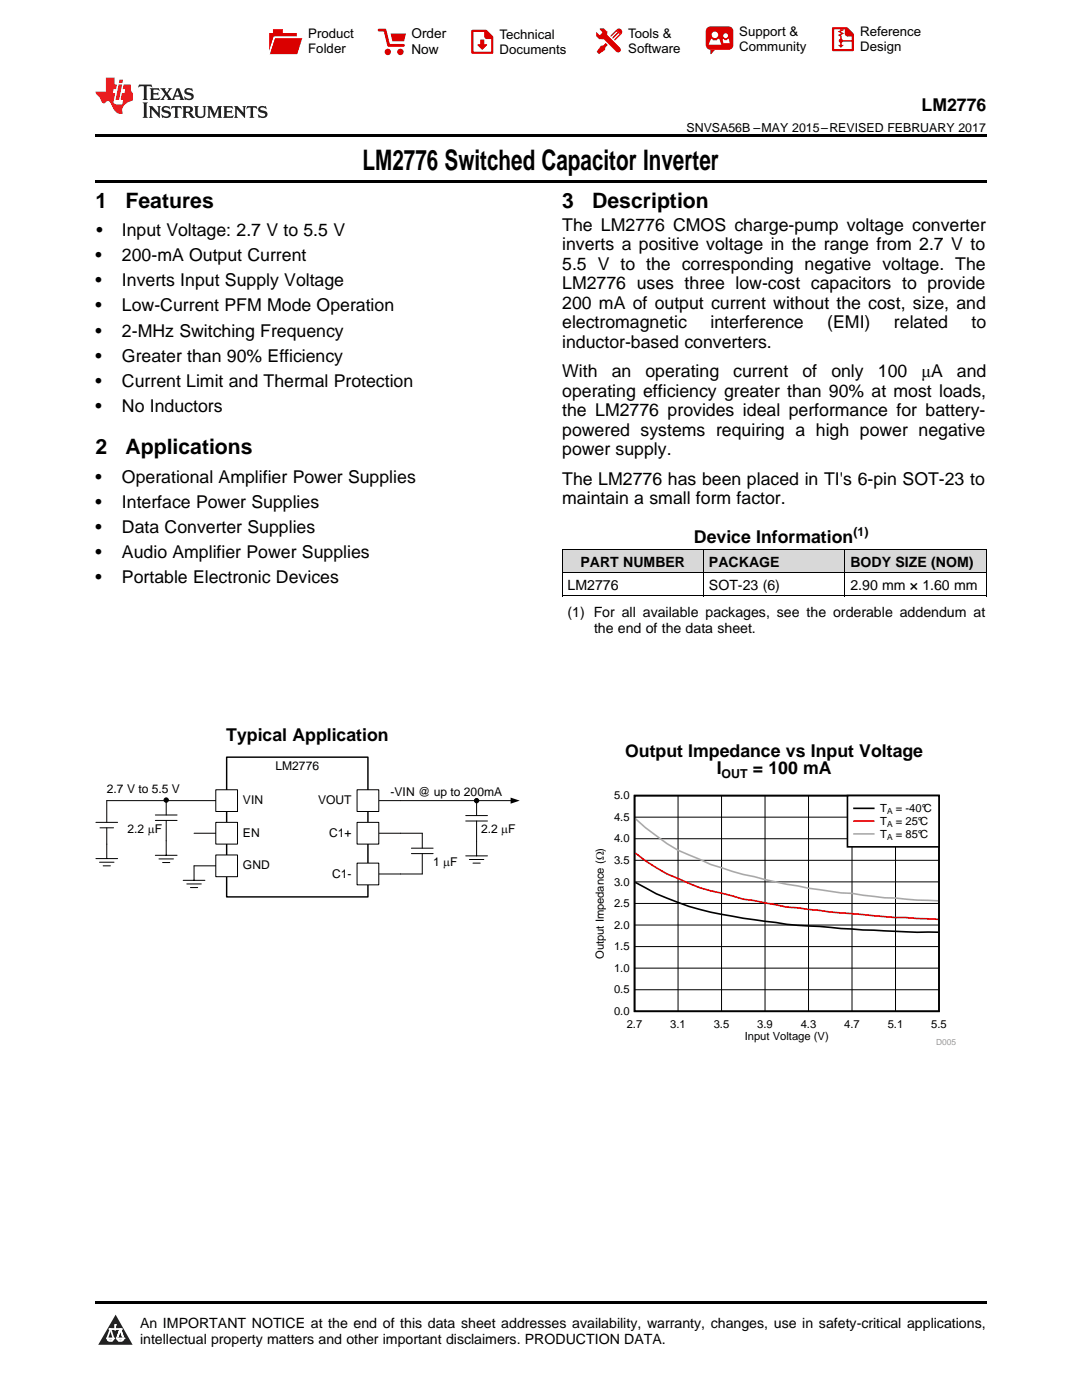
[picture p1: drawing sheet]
<svg xmlns="http://www.w3.org/2000/svg" width="216mm" height="279mm" viewBox="0 0 216 279" stroke-linecap="round" stroke-linejoin="round" font-family="sans-serif">
<g fill="#d8d8d8">
<path d="M112.2 109.7h28.2v4.6h-28.2z"/>
<path d="M140.4 109.7h28.2v4.6h-28.2z"/>
<path d="M168.6 109.7h28.2v4.6h-28.2z"/>
</g>
<path d="M23.1 262.4l3.4 6h-6.9z" fill="#231f20"/>
<path d="M21.4 267.1h1.2l-.3 .5h-.3a.55 .55 0 0 1-.6-.5z" fill-rule="evenodd" fill="#fff"/>
<path d="M21.4 267.1h1.2l-.3 .5h-.3a.55 .55 0 0 1-.6-.5z" fill="none" stroke="#231f20" stroke-width=".34"/>
<path d="M21.4 267.1l1.2 .1-.3 .4h-.5z" fill="none" stroke="#fff" stroke-width=".34"/>
<path d="M23 265.3h.1" fill="none" stroke="#fff" stroke-width=".34"/>
<path d="M23 264.4v.9z" fill="#fff"/>
<path d="M23 264.4v.9z" fill="none" stroke="#fff" stroke-width=".34"/>
<circle cx="23" cy="264.4" r=".17" fill="#fff"/>
<path d="M21.9 265.2h.1" fill="none" stroke="#fff" stroke-width=".34"/>
<path d="M21.9 265.2h2.3z" fill="#fff"/>
<path d="M21.9 265.2h2.3z" fill="none" stroke="#fff" stroke-width=".34"/>
<circle cx="24.2" cy="265.2" r=".17" fill="#fff"/>
<path d="M23.3 267.1h.1" fill="none" stroke="#fff" stroke-width=".34"/>
<path d="M24 265.2l-.7 1.9z" fill="#fff"/>
<path d="M24 265.2l-.7 1.9z" fill="none" stroke="#fff" stroke-width=".34"/>
<path d="M24 265.2l.7 1.9z" fill="#fff"/>
<path d="M24 265.2l.7 1.9z" fill="none" stroke="#fff" stroke-width=".34"/>
<path d="M24.6 267.1h.1" fill="none" stroke="#fff" stroke-width=".34"/>
<circle cx="21.4" cy="267.1" r=".17" fill="#fff"/>
<path d="M22.1 265.2l-.7 1.9z" fill="#fff"/>
<path d="M22.1 265.2l-.7 1.9z" fill="none" stroke="#fff" stroke-width=".34"/>
<path d="M22.1 265.2l.5 1.9z" fill="#fff"/>
<path d="M22.1 265.2l.5 1.9z" fill="none" stroke="#fff" stroke-width=".34"/>
<circle cx="22.6" cy="267.1" r=".17" fill="#fff"/>
<path d="M23.4 267.1h1.3a.65 .65 0 0 1-.7 .5 .65 .65 0 0 1-.6-.5z" fill-rule="evenodd" fill="#fff"/>
<path d="M23.4 267.1h1.3a.65 .65 0 0 1-.7 .5 .65 .65 0 0 1-.6-.5z" fill="none" stroke="#231f20" stroke-width=".34"/>
<path d="M23.4 267.1h1.3l-.4 .5h-.6z" fill="none" stroke="#fff" stroke-width=".34"/>
<path d="M23.3 267.1h.1" fill="none" stroke="#fff" stroke-width=".34"/>
<circle cx="24.7" cy="267.1" r=".17" fill="#fff"/>
<path d="M19 259.7h177.8v.5h-177.8z" fill="#000"/>
<path d="M118.3 157.9h72.5v50.8h-72.5z" fill-rule="evenodd" fill="#fff"/>
<path d="M126.6 158.8h60.8v43h-60.8zM126.8 176.1a54 54 0 0 0 19.3 6.7l8.7 1.3a55.9 55.9 0 0 0 8.7 .8 318.5 318.5 0 0 0 23.7 1.1" fill="none" stroke="#000" stroke-width=".33"/>
<g fill="none" stroke="#000" stroke-width=".2">
<path d="M135.3 158.8v43M144 158.8v43M152.7 158.8v43M161.3 158.8v43M170 158.8v43M178.7 158.8v43M126.6 176h60.8M126.6 171.7h60.8M126.6 167.4h60.8M126.6 163.1h60.8M126.6 197.5h60.8M126.6 193.2h60.8"/>
<path d="M126.6 188.9h60.8M126.6 184.6h60.8M126.6 180.3h60.8"/>
</g>
<path d="M126.8 170.2a37 37 0 0 0 10.7 6.1 45.9 45.9 0 0 0 8.6 2.5l2.2 .7 2.2 .2 6.5 1.3 10.8 1.2a277.7 277.7 0 0 0 19.4 1.3" fill="none" stroke="#f00" stroke-width=".33"/>
<path d="M126.8 163.4a54.2 54.2 0 0 0 8.5 6.3l6.5 2.8a59.8 59.8 0 0 0 8.7 2.4 176.7 176.7 0 0 0 17.3 3.3l2.2 .1 6.5 .9 10.7 .6" fill="none" stroke="#aaa" stroke-width=".33"/>
<path d="M169.1 158.8h18.3v10.2h-18.3z" fill-rule="evenodd" fill="#fff"/>
<path d="M169.1 158.8h18.3v10.2h-18.3zM170.4 161.3h3.9" fill="none" stroke="#000" stroke-width=".33"/>
<path d="M170.4 163.9h3.9" fill="none" stroke="#f00" stroke-width=".33"/>
<path d="M170.4 166.4h3.9" fill="none" stroke="#aaa" stroke-width=".33"/>
<path d="M21.3 159.8h21.8M38.7 166.3h4.4M38.7 172.8h4.4" fill="none" stroke="#000" stroke-width=".2"/>
<path d="M45.2 151.1h28.2v27.9h-28.2z" fill="none" stroke="#000" stroke-width=".29"/>
<path d="M43.1 157.6h4.3v4.4h-4.3z" fill-rule="evenodd" fill="#fff"/>
<path d="M43.1 157.6h4.3v4.4h-4.3z" fill="none" stroke="#000" stroke-width=".2"/>
<path d="M43.1 164.1h4.3v4.4h-4.3z" fill-rule="evenodd" fill="#fff"/>
<path d="M43.1 164.1h4.3v4.4h-4.3z" fill="none" stroke="#000" stroke-width=".2"/>
<path d="M43.1 170.6h4.3v4.4h-4.3z" fill-rule="evenodd" fill="#fff"/>
<path d="M75.6 159.8h4.3M43.1 170.6h4.3v4.4h-4.3zM75.6 166.3h4.3M75.6 174.4h4.3" fill="none" stroke="#000" stroke-width=".2"/>
<path d="M71.2 157.6h4.4v4.4h-4.4z" fill-rule="evenodd" fill="#fff"/>
<path d="M71.2 157.6h4.4v4.4h-4.4z" fill="none" stroke="#000" stroke-width=".2"/>
<path d="M71.2 164.1h4.4v4.4h-4.4z" fill-rule="evenodd" fill="#fff"/>
<path d="M71.2 164.1h4.4v4.4h-4.4z" fill="none" stroke="#000" stroke-width=".2"/>
<path d="M71.2 172.3h4.4v4.3h-4.4z" fill-rule="evenodd" fill="#fff"/>
<g fill="none" stroke="#000" stroke-width=".2">
<path d="M112.2 118.9h84.6M112.2 114.3h84.6M112.2 109.6h84.6M112.2 109.7v9.3M140.4 109.7v9.3M168.6 109.7v9.3M196.8 109.7v9.3M21.3 159.8v4.3M33.2 159.7v3M79.9 159.8h22.1M95.1 159.8v3M19.1 164.1h4.4"/>
<path d="M19.1 171.4h4.4M19.9 172.1h2.9M19.9 165.2h2.8M20.6 172.8h1.4M21.3 165.2v6.2M31 163.7h4.3M31 162.7h4.3M31 170.7h4.3M31.7 171.4h2.9M32.4 172.1h1.5M33.2 163.7v7M36.6 175.7h4.3"/>
<path d="M37.3 176.4h2.9M38 177.1h1.4M38.7 172.8v2.9M71.2 172.3h4.4v4.3h-4.4zM79.9 166.3h4.4v3M82.1 170.4h4.3M82.1 169.3h4.3M84.3 170.4v4h-4.4M92.9 163.9h4.4M92.9 162.8h4.4M92.9 170.8h4.4M93.7 171.5h2.8"/>
<path d="M94.4 172.3h1.4M95.1 163.9v6.9"/>
<circle cx="33.2" cy="159.7" r=".43"/>
<circle cx="95.1" cy="159.8" r=".43"/>
</g>
<g fill="#000">
<path d="M101.9 159.2l1.8 .6-1.8 .6z"/>
<circle cx="33.2" cy="159.7" r=".43"/>
<circle cx="95.1" cy="159.8" r=".43"/>
</g>
<path d="M19 35.9h177.8v.5h-177.8zM19 26.8h177.8v.6h-177.8z" fill="#000"/>
<path d="M27.7 16.9l-.1 .6 .6-.3h.5v.2v2.2l-.2 .4h1l-.2-.4v-2.2v-.2h.5l.6 .3-.2-.6zM29.9 17.6l.2 .4v1.6l-.2 .4h1.9l.1-.6a1.09 1.09 0 0 1-1.3 .1v-.6h.6l.4 .2v-.7l-.2 .2h-.8v-.6l.2-.1a1.01 1.01 0 0 1 1 .3l-.1-.6zM32 17.6l.9 1.2-1 1.2h.9l-.2-.3 .5-.7 .5 .7-.3 .3h1.7l-.2-.3 .1-.4h1l.1 .4-.2 .3h1l-.3-.4-.7-2h-.5l-1 2.2-.8-1.1 .9-1.1h-.9l.2 .2-.4 .7-.4-.7 .2-.2zM35.4 18l.4 1h-.8zM37 17.7a.66 .66 0 0 0-.2 .8 .66 .66 0 0 0 .6 .4l.7 .2 .1 .2a.8 .8 0 0 1-.7 .4 .8 .8 0 0 1-.7-.5l.1 .8 .2-.2a.94 .94 0 0 0 1.1 .1 .94 .94 0 0 0 .4-.9 1.48 1.48 0 0 0-1.3-.6v-.4a1.1 1.1 0 0 1 1.2 .2l-.2-.6-.2 .1-.5-.1zM28.5 20.4l.2 .4v2.3l-.2 .4h1l-.2-.4v-2.3l.2-.4zM29.7 21.2l.2 .4v1.5l-.2 .4h.8l-.3-.4 .1-1.3 1.6 1.8v-2l.2-.4h-.7l.2 .2v1.1l-1.2-1.3zM32.5 21.3a.66 .66 0 0 0-.2 .8 .66 .66 0 0 0 .6 .4l.6 .2 .2 .2a.8 .8 0 0 1-.8 .4 .8 .8 0 0 1-.7-.5l.2 .7 .2-.1a.94 .94 0 0 0 1 .1 .94 .94 0 0 0 .5-1 1.47 1.47 0 0 0-1.3-.6l-.1-.3a1.1 1.1 0 0 1 1.3 .2l-.2-.6-.2 .1-.5-.2zM34.3 21.2l-.2 .6a.64 .64 0 0 1 .8-.3v1.6l-.2 .4h1l-.3-.4 .1-1.6a.66 .66 0 0 1 .8 .3l-.2-.6zM36.3 21.2l.3 .4v1.5l-.3 .4h1l-.2-.2v-.7h.5l.1 .1a.8 .8 0 0 0 1.2 .7l-1-1a.62 .62 0 0 0 .6-.5 .62 .62 0 0 0-.6-.7zM37.1 21.5h.1a.48 .48 0 0 1 .6 0 .48 .48 0 0 1 .1 .6l-.2 .1-.6 .1zM38.7 21.2l.2 .2a2.29 2.29 0 0 0 .4 2 1.05 1.05 0 0 0 1.7-.7v-1.3l.2-.2h-.8l.2 .4v1.1a.61 .61 0 0 1-.6 .6 .61 .61 0 0 1-.6-.6v-1.1l.3-.4zM41.3 21.2l.3 .4v1.5l-.3 .4h.8l-.2-.4v-1.4l.8 1.9 .9-1.9v1.4l-.2 .4h.9l-.2-.4v-1.5l.2-.4h-.8l-.7 1.5-.6-1.5zM44.5 21.2l.2 .4v1.5l-.2 .4h1.9l.2-.6a1.1 1.1 0 0 1-1.4 .2v-.7h.6l.4 .2v-.6l-.2 .1-.8 .1v-.6l.2-.1a1.02 1.02 0 0 1 1.1 .2l-.2-.5zM46.7 21.2l.2 .4v1.5l-.2 .4h.8l-.3-.4 .1-1.3 1.6 1.8v-2l.2-.4h-.7l.2 .2v1.1l-1.2-1.3zM49.3 21.2l-.1 .6a.64 .64 0 0 1 .8-.3v1.6l-.3 .4h1l-.2-.4v-1.6a.66 .66 0 0 1 .8 .3l-.1-.6zM51.7 21.3a.66 .66 0 0 0-.2 .7 .66 .66 0 0 0 .7 .5l.6 .2 .1 .2a.8 .8 0 0 1-.7 .4 .8 .8 0 0 1-.7-.5l.1 .7 .2-.1a.94 .94 0 0 0 1.1 .1 .94 .94 0 0 0 .4-1 1.48 1.48 0 0 0-1.2-.6l-.1-.3a1.1 1.1 0 0 1 1.2 .2l-.2-.6-.1 .1-.6-.2z" fill="#231f20"/>
<path d="M21.1 15.5v2.8h-2v.4l.9 .9a.96 .96 0 0 0 1 1 .59 .59 0 0 1 .5-.4 .59 .59 0 0 1 .5 .3l.4 .8a1.61 1.61 0 0 0 2.1 1.3 1.63 1.63 0 0 1 1.1-2.2l.9-.3v-1.5a1.6 1.6 0 0 1-.4-1.7h-1.4l-.2 .9h.5l-.2 .8h-.5l-.2 1v.3h.5l-.2 .9h-.7a.74 .74 0 0 1-1-.6l.3-1.6h-.5l.2-.8h.5l.1-.9h-.4v-1.4zM23.7 16.9l-.7 3h.8l.6-3zM23.8 15.9l-.1 .7h.7l.2-.7z" fill="#ee1d23"/>
<g fill="#d60000">
<path d="M54.5 5.8h2v.8h2.7v4.2h-5.5v-4.2h.8z" fill-rule="evenodd"/>
<path d="M54.8 7.5h5.6l-1.1 3.3h-5.6z" fill-rule="evenodd"/>
</g>
<path d="M54.7 7.4h5.7l-.1 .1h-5.5l-1.1 3.3z" fill-rule="evenodd" fill="#fff"/>
<path d="M54.7 7.4h5.7l-.1 .1h-5.5l-1.1 3.3z" fill="none" stroke="#fff" stroke-width=".2"/>
<path d="M75.6 6h1.2l.7 3.1h3" fill="none" stroke="#d60000" stroke-width=".56"/>
<g fill="#d60000">
<path d="M77.9 6.7h3.1l-.4 1.5h-2.3z" fill-rule="evenodd"/>
<circle cx="77.4" cy="10.4" r=".64"/>
<circle cx="79.9" cy="10.4" r=".64"/>
</g>
<path d="M94.3 6.2h2.7l1.2 1.2v3.1h-3.9z" fill="none" stroke="#d60000" stroke-width=".44"/>
<g fill="#d60000">
<path d="M95.8 7.9h.8v1h.6l-1 1.1-.9-1v-.1h.5z" fill-rule="evenodd"/>
<path d="M96.6 6.2h.4l1.2 1.2v.4h-1.2l-.4-.4z" fill-rule="evenodd"/>
<path d="M119.7 5.7h.8l.6 .6 .1 .7 2.5 2.5-.7 .8-2.4-2.3-1.1-.2-.5-.6v-.8l.7 .6 .5-.4v-.2l-.5-.5z" fill-rule="evenodd"/>
<path d="M119.9 9.1h.5l.5-.5 .4 .4-.5 .5-.1 .4-1.2 .9-.4-.5z" fill-rule="evenodd"/>
<path d="M123 5.9a.67 .67 0 0 1 1 0 .67 .67 0 0 1 0 .9z" fill-rule="evenodd"/>
<path d="M123 5.9l1 .9-1.2 1.2h-.2v-.2l.9-.9 .1-.2h-.2l-1 1h-.2v-.2l1-1v-.2h-.2l-1 1h-.2v-.2z" fill-rule="evenodd"/>
<circle cx="123.3" cy="9.9" r=".54"/>
</g>
<path d="M121.1 6.3l-.1 .7" fill="none" stroke="#d60000" stroke-width=".2"/>
<g fill="#d60000">
<path d="M141.1 5.5l.7-.2h3.6a.95 .95 0 0 1 .9 .9v2.8a.95 .95 0 0 1-.9 .9h-3.6a.95 .95 0 0 1-1-.9v-2.8z" fill-rule="evenodd"/>
<path d="M141.8 9.9h.9l-.8 .9h-.1z" fill-rule="evenodd"/>
</g>
<g fill="#fff">
<path d="M144.3 8.6h1.3z"/>
<path d="M141.9 7.8h.2l.2 .2h.7l.2-.2h.3l.4 1.1h-2.5z" fill-rule="evenodd"/>
<path d="M144.2 7.8h.2l.2 .2h.5l.1-.2h.2l.2 .8h-1.3z" fill-rule="evenodd"/>
<circle cx="142.6" cy="6.9" r=".65"/>
<circle cx="144.8" cy="7.1" r=".48"/>
</g>
<path d="M166.2 5.6h2.8l1.2 1.3v3.1h-4z" fill="none" stroke="#d60000" stroke-width=".44"/>
<path d="M167.8 7.3v1.8M167.8 8.1h2.3" fill="none" stroke="#d60000" stroke-width=".3"/>
<g fill="#d60000">
<path d="M168.6 5.6h.4l1.2 1.3v.4h-1.1l-.5-.6z" fill-rule="evenodd"/>
<circle cx="167.8" cy="8.1" r=".42"/>
<circle cx="169.1" cy="6.7" r=".55"/>
</g>
<g fill="#d60000">
<path d="M167.2 9h1.2l-.6 .5z"/>
<path d="M167.5 5.8h.6l.3 .2-.6 .3 .6 .4-.7 .3 .2 .3h-.2l-.5-.3 .6-.3-.6-.4 .6-.3z"/>
</g>
<text font-size="5.6" x="72.4" y="33.9">LM2776 Switched Capacitor Inverter</text>
<g font-size="4.2">
<text x="19" y="41.4">1</text>
<text x="25" y="41.4">Features</text>
<text x="112.2" y="41.4">3</text>
<text x="118.2" y="41.4">Description</text>
<text x="19" y="90.6">2</text>
<text x="25" y="90.6">Applications</text>
</g>
<g font-size="3.5">
<text x="183.9" y="22.2">LM2776</text>
<text x="19.2" y="47.1">•</text>
<text x="24.3" y="47.1">Input Voltage: 2.7 V to 5.5 V</text>
<text x="112.2" y="46.1">The LM2776 CMOS charge-pump voltage converter</text>
<text x="19" y="52.1">•</text>
<text x="24.3" y="52.1">200-mA Output Current</text>
<text x="112.2" y="50">inverts a positive voltage in the range from 2.7 V to</text>
<text x="112.2" y="53.8">5.5 V to the corresponding negative voltage. The</text>
<text x="19" y="57.2">•</text>
<text x="24.3" y="57.2">Inverts Input Supply Voltage</text>
<text x="112.2" y="57.7">LM2776 uses three low-cost capacitors to provide</text>
<text x="19" y="62.2">•</text>
<text x="24.3" y="62.2">Low-Current PFM Mode Operation</text>
<text x="112.2" y="61.6">200 mA of output current without the cost, size, and</text>
<text x="112.2" y="65.5">electromagnetic</text>
<text x="141.8" y="65.5">interference</text>
<text x="165.1" y="65.5">(EMI)</text>
<text x="178.4" y="65.5">related</text>
<text x="193.9" y="65.5">to</text>
<text x="19" y="67.2">•</text>
<text x="24.3" y="67.2">2-MHz Switching Frequency</text>
<text x="112.2" y="69.4">inductor-based converters.</text>
<text x="19" y="72.2">•</text>
<text x="19" y="77.2">•</text>
<text x="24.3" y="72.2">Greater than 90% Efficiency</text>
<text x="24.3" y="77.2">Current Limit and Thermal Protection</text>
<text x="112.2" y="75.3">With</text>
<text x="122.1" y="75.3">an</text>
<text x="128.8" y="75.3">operating</text>
<text x="146.3" y="75.3">current</text>
<text x="160.1" y="75.3">of</text>
<text x="165.9" y="75.3">only</text>
<text x="175.2" y="75.3">100</text>
<text x="183.9" y="75.3">μA</text>
<text x="190.9" y="75.3">and</text>
<text x="19" y="82.2">•</text>
<text x="24.3" y="82.2">No Inductors</text>
<text x="112.2" y="79.2">operating efficiency greater than 90% at most loads,</text>
<text x="112.2" y="83.1">the LM2776 provides ideal performance for battery-</text>
<text x="112.2" y="87">powered systems requiring a high power negative</text>
<text x="112.2" y="90.8">power supply.</text>
<text x="19" y="96.3">•</text>
<text x="19" y="101.4">•</text>
<text x="24.3" y="96.3">Operational Amplifier Power Supplies</text>
<text x="24.3" y="101.4">Interface Power Supplies</text>
<text x="112.2" y="96.8">The LM2776 has been placed in TI's 6-pin SOT-23 to</text>
<text x="112.2" y="100.7">maintain a small form factor.</text>
<text x="19" y="106.4">•</text>
<text x="24.3" y="106.4">Data Converter Supplies</text>
<text x="19" y="111.4">•</text>
<text x="24.3" y="111.4">Audio Amplifier Power Supplies</text>
<text x="138.5" y="108.4">Device Information</text>
<text x="19" y="116.4">•</text>
<text x="24.3" y="116.4">Portable Electronic Devices</text>
<text x="45.2" y="147.8">Typical Application</text>
<text x="124.7" y="151">Output Impedance vs Input Voltage</text>
<text x="143" y="154.5">I</text>
<text x="150.2" y="154.5">= 100 mA</text>
</g>
<g font-size="2.8">
<text x="115.8" y="113.1">PART NUMBER</text>
<text x="141.5" y="113.1">PACKAGE</text>
<text x="169.7" y="113.1">BODY SIZE (NOM)</text>
<text x="113.2" y="117.7">LM2776</text>
<text x="141.5" y="117.7">SOT-23 (6)</text>
<text x="169.7" y="117.7">2.90 mm × 1.60 mm</text>
<text x="113.2" y="123.2">(1) For all available packages, see the orderable addendum at</text>
<text x="118.5" y="126.4">the end of the data sheet.</text>
<text x="27.9" y="265">An IMPORTANT NOTICE at the end of this data sheet addresses availability, warranty, changes, use in safety-critical applications,</text>
<text x="27.9" y="268.2">intellectual property matters and other important disclaimers. PRODUCTION DATA.</text>
</g>
<g font-size="2.7">
<text x="82.1" y="7.7">Order</text>
<text x="82.1" y="10.7">Now</text>
</g>
<g font-size="2.6">
<text x="61.5" y="7.6">Product</text>
<text x="61.5" y="10.6">Folder</text>
<text x="99.7" y="7.8">Technical</text>
<text x="99.7" y="10.8">Documents</text>
<text x="125.3" y="7.6">Tools &amp;</text>
<text x="125.3" y="10.6">Software</text>
<text x="147.5" y="7.2">Support &amp;</text>
<text x="147.5" y="10.2">Community</text>
<text x="171.6" y="7.3">Reference</text>
<text x="171.6" y="10.2">Design</text>
</g>
<g font-size="2.5">
<text x="137" y="26.3">SNVSA56B –MAY 2015–REVISED FEBRUARY 2017</text>
<text x="170.3" y="107">(1)</text>
<text x="144" y="155.2">OUT</text>
</g>
<g font-size="2.4">
<text x="55" y="153.6">LM2776</text>
<text x="21.3" y="158.3">2.7 V to 5.5 V</text>
<text x="48.5" y="160.5">VIN</text>
<text x="63.5" y="160.5">VOUT</text>
<text x="77.9" y="158.8">-VIN @ up to 200mA</text>
<text x="25.5" y="166.3">2.2 PF</text>
<text x="48.5" y="167">EN</text>
<text x="65.7" y="167">C1+</text>
<text x="96" y="166.3">2.2 PF</text>
<text x="48.5" y="173.5">GND</text>
<text x="86.4" y="172.8">1 PF</text>
<text x="66.3" y="175.1">C1-</text>
</g>
<g font-size="2.2">
<text x="122.5" y="159.5">5.0</text>
<text x="122.5" y="163.8">4.5</text>
<text x="175.7" y="162.1">T</text>
<text x="175.7" y="164.7">T</text>
<text x="175.7" y="167.2">T</text>
<text x="178.8" y="162.1">= -40°C</text>
<text x="178.8" y="164.7">= 25°C</text>
<text x="178.8" y="167.2">= 85°C</text>
<text x="122.5" y="172.4">3.5</text>
<text x="122.5" y="168.1">4.0</text>
<text x="122.5" y="176.7">3.0</text>
<text x="122.5" y="185.3">2.0</text>
<text x="122.5" y="181">2.5</text>
<text x="120.5" y="191.4" transform="rotate(-90 120.5 191.4)">Output Impedance (:)</text>
<text x="122.5" y="189.6">1.5</text>
<text x="122.5" y="193.9">1.0</text>
<text x="122.5" y="198.3">0.5</text>
<text x="122.5" y="202.6">0.0</text>
<text x="125.1" y="205.1">2.7</text>
<text x="133.7" y="205.1">3.1</text>
<text x="142.4" y="205.1">3.5</text>
<text x="148.6" y="207.7">Input Voltage (V)</text>
<text x="151.1" y="205.1">3.9</text>
<text x="159.8" y="205.1">4.3</text>
<text x="168.5" y="205.1">4.7</text>
<text x="177.1" y="205.1">5.1</text>
<text x="185.8" y="205.1">5.5</text>
</g>
<g font-size="1.7">
<text x="177" y="162.5">A</text>
<text x="177" y="165.1">A</text>
<text x="177" y="167.6">A</text>
</g>
<text font-size="1.7" fill="#999" x="186.8" y="208.6">D005</text>
</svg>
